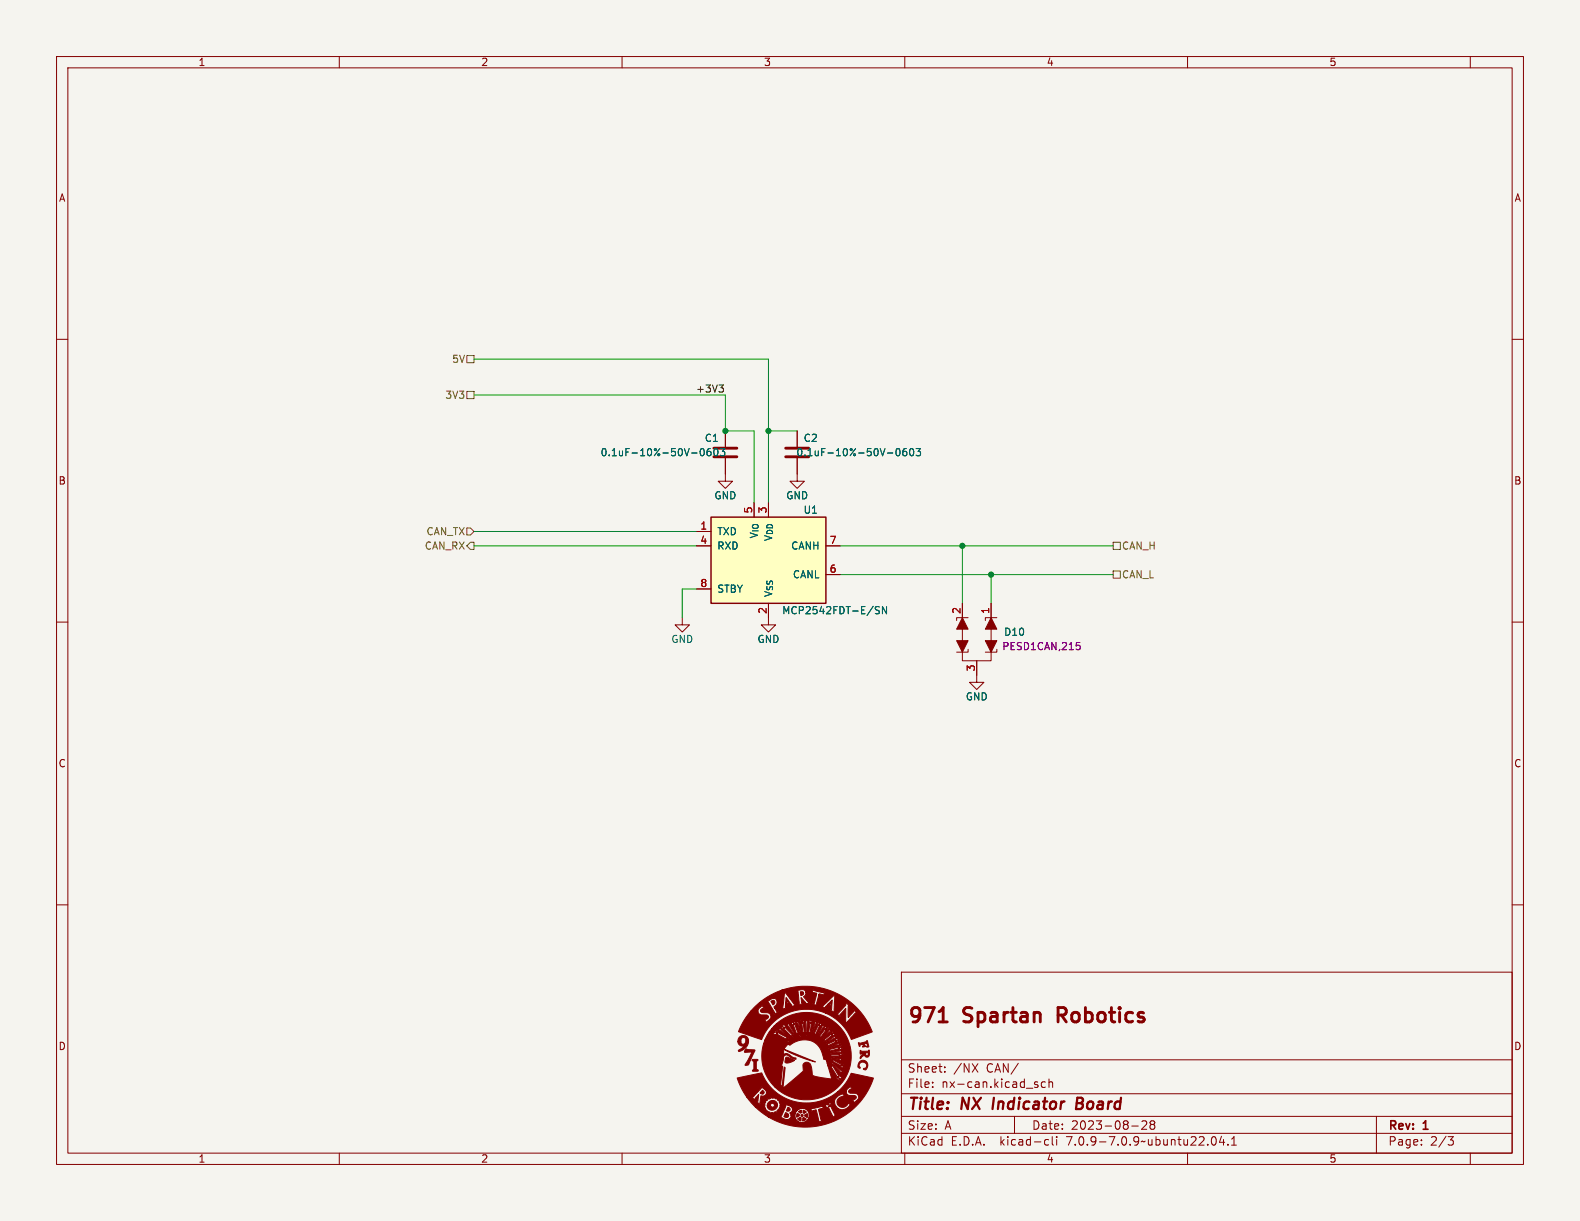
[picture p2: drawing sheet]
<svg xmlns="http://www.w3.org/2000/svg" width="279mm" height="216mm" viewBox="0 0 279 216" stroke-linecap="round" stroke-linejoin="round" font-family="sans-serif">
<path d="M0 0h279.4v215.9h-279.4z" fill="#f5f4ef" stroke="#f5f4ef" stroke-width=".18"/>
<g fill="none" stroke="#840000" stroke-width=".18">
<path d="M10 10h259.4v195.9h-259.4zM12 12h255.4v191.9h-255.4zM60 10v2M110 10v2M160 10v2M210 10v2M260 10v2M10 60h2M267.4 60h2M128.3 76.2v2.8M141 76.2v2.8M123.2 94h2.5"/>
<path d="M123.2 96.5h2.5M128.3 81v4.1h1.2l-1.2 1.3-1.3-1.3h1.3M133.3 88.9v2.5M135.9 88.9v2.5M141 81v4.1h1.2l-1.2 1.3-1.3-1.3h1.3M146 96.5h2.6M10 110h2M120.6 109.2v1.3h1.3l-1.3 1.3-1.2-1.3h1.2M123.2 104.1h2.5M135.9 106.7v3.8h1.3l-1.3 1.3-1.3-1.3h1.3M146 101.6h2.6M170.2 114.9v1.9h5.1v-1.9"/>
<path d="M170.2 106.7v8.6M171.2 109.2h-2v.5M171.2 114.8v.5h-2M172.7 116.8v3.9h1.3l-1.3 1.2-1.3-1.2h1.3M175.3 106.7v8.6M176.3 109.2h-2.1v.5M176.3 114.8v.5h-2.1M267.4 110h2M10 160h2M267.4 160h2M159.4 171.9h108v32h-108zM159.4 197.4h108"/>
<path d="M159.4 193.4h108M159.4 187.4h108M164.9 192.1v.2M164.9 191.4v.1M167.1 189.4v.2M167.1 188.7v.1M171.9 188.1l1 1.5M172.9 188.1l-1 1.5M179.4 197.4v3M183.1 191.8l.4 .1 .1 .2-.2 .2h-.3M183.1 191.3l.4 .1M184.9 191.4l-.5-.1-.3 .3v.4l.2 .2h.6"/>
<path d="M185.5 191.4l.2-.1 .4 .1v.9M185.5 190.8v1.5M200.1 199.1h1.2M201.9 198.3l.6-.1 .2 .1 .1 .3-.9 1.1h.9M203.6 198.8l-.2-.3 .2-.3 .5 .1 .1 .2-.3 .3M203.6 198.8l-.2 .3v.3l.2 .3 .5-.1 .1-.2-.1-.4-.2-.2M203.6 198.8h.3M243.4 197.4v6.5M60 203.9v2M110 203.9v2M159.4 200.4h108M160 203.9v2"/>
<path d="M185 201.5l.4 .1M185.4 202.4l-.4 .1M186.1 201v1.3l.2 .2M186.9 201v.1M186.9 201.5v1M210 203.9v2M214.4 201.1l.2-.1a.81 .81 0 0 1 .6 .6 .81 .81 0 0 1-.3 .8l-.2 .1a.81 .81 0 0 1-.6-.6 .81 .81 0 0 1 .3-.8zM216 200.9l-.4 1.1h1M216.4 201.5v1M217.1 202.3v.2M217.8 202.5h.8M217.8 201.4l.4-.4v1.5"/>
<path d="M251.4 202.3v.2M251.4 201.6v.1M256.1 201h.9l-.5 .6 .4 .1 .1 .5-.3 .3h-.4M260 203.9v2"/>
</g>
<path d="M175.8 194.1l-.3 2M190.4 195.1h.7M191.1 195.1l.2 .1M191.2 194.1h-.7l-.2 2 .9-.1M191.3 195l-.2 .1" fill="none" stroke="#840000" stroke-width=".4"/>
<path d="M126.2 79.2h4.1M138.9 79.2h4.1M126.2 80.8h4.1M138.9 80.8h4.1M187.1 179.5h1M188.1 178.2h-1v2.5M166.1 180.7h1.4" fill="none" stroke="#840000" stroke-width=".51"/>
<g fill="#840000" stroke="#840000" stroke-width=".18">
<path d="M130.4 190.6l4.3-.9a8.5 8.5 0 0 0 10 5.1h2.9l.1 .6 .5 .6-.1 .1h.3a1.43 1.43 0 0 0 1.9-.8l-.2-.3-.4 .5a.99 .99 0 0 1-1.6-.3 .99 .99 0 0 1 1-1.4l.1 .2 .2-.1-.2-.2a.32 .32 0 0 0-.2-.3 .32 .32 0 0 0-.4 .2l-.8 .6-.2 .6h-2.9a8.4 8.4 0 0 0 3.4-1.8l1.5 .1a.66 .66 0 0 0 .6 .6h.6a.42 .42 0 0 1 .6 .2 .42 .42 0 0 1-.4 .6l-.1-.1a.22 .22 0 0 0-.1 .2 .22 .22 0 0 0 .2 .2 .17 .17 0 0 0 .2 .2 .17 .17 0 0 0 .1-.2v-.1a.76 .76 0 0 0 .4-1.1l-.4-.3h-1a.35 .35 0 0 1-.2-.5 .35 .35 0 0 1 .5-.1l.1-.2-.4-.4-.5 .5-.2 .4h-1.5l.2-.1a13.7 13.7 0 0 0 2.3-3.1l3.8 .8a3.3 3.3 0 0 1-.7 1.8 12.7 12.7 0 0 1-17.9 5.1h2.1l.4 .2a1.45 1.45 0 0 0 1.2 .2l.4-.4v-.3h.6l.1 .1-.1 .1 .1 .1-.1 .1 .2 .1-.1 .1h.1l-.1 .1 .2 .1-.1 .1h.2v.1h.1l.1 .2 .1-.1 .2 .2 .1-.1 .1 .2 .1-.1 .3 .1 .1-.1h.1v-.1l.2 .1v-.2l.1 .1v-.2l.2 .1v-.2h.2l-.1-.1h.2l-.1-.2h.2l-.1-.1 .1-.1v-.3l.1-.1-.1-.1 .1-.1-.2-.2 .1-.1-.1-.1v-.1h-.2l.1-.2h-.2l.1-.1h-.2v-.1h-.1l-.1-.1-.1 .1-.1-.2h1.2l.2 .7 .1-.2 .6-.2 .4 1.6a.22 .22 0 0 1 .1 .3 .22 .22 0 0 1-.2 .1l.2 .2 .6-.2 .1-.2a.4 .4 0 0 1-.5-.5l-.1-.7a.41 .41 0 0 1-.1-.6 .41 .41 0 0 1 .6-.1v.1a.34 .34 0 0 0 .2-.3 .34 .34 0 0 0-.1-.3h.5l.1 .1a.86 .86 0 0 1 .8 .9l.2 .5a.28 .28 0 0 0 .2 .4 .28 .28 0 0 0 .4-.2l-.3-.6a1.42 1.42 0 0 1-.3-1.5l-.1-.1a.21 .21 0 0 0-.3-.2 .21 .21 0 0 0-.1 .3l-.3 .2v-.4l-.3 .6h-.5l-.1-.1-.1 .1-1.6 .4h-2.3v.1l-.1-.1-.1 .2-.1-.1v.2h-.2l.1 .1-.3 .1 .1 .1-.1-.1v.2l-.1 .1 .1 .1h-.2l.1 .2-.1 .1h-.6l-.2-.4a.68 .68 0 0 0 .4-.8 .68 .68 0 0 0-.7-.5l-.5-.2 .1 .3-.2 .5-.6 1.3-.2-.1-.1 .2h-2.1l-2.2-1.8 1.7 .1 .1 .3-.2 .2 .3-.1 .1 .2v.3l.2-.1 .4 .1v.2l.4-.2 .2 .2 .1-.2 .2-.1 .3 .1a.36 .36 0 0 1 .4-.5v-.2l.3-.3a.28 .28 0 0 1-.2-.2 .28 .28 0 0 1 .2-.3 .28 .28 0 0 1-.3-.2 .28 .28 0 0 1 .2-.3 .31 .31 0 0 1-.4-.1 .31 .31 0 0 1-.1-.4 .28 .28 0 0 1-.4 .1 .28 .28 0 0 1-.1-.3 .34 .34 0 0 1-.4 .2 .34 .34 0 0 1-.3-.2 .3 .3 0 0 1-.2 .3 .3 .3 0 0 1-.3-.1v.2l-.2 .2h-.3a.31 .31 0 0 1 .1 .4 .31 .31 0 0 1-.4 .1 .3 .3 0 0 1 .3 .3 .3 .3 0 0 1-.3 .3h-1.4l-1.6-1.8h.9l.6 .6a.94 .94 0 0 1 .6-.9l.1-.1-.2 1.2a.59 .59 0 0 0 .5 .6 .84 .84 0 0 1 0-1v-.3a.32 .32 0 0 1 .5-.2h.1a.69 .69 0 0 0 .5-.7 .69 .69 0 0 0-.6-.6l-.4-.3v.2l-1.4 1.6-.2-.1h-1l-1.1-1.8z"/>
<path d="M136.9 181.4l.4-.3h1.8l1.3 1.8 .2-.1 3.6 .1 .7-1.4a.45 .45 0 0 0 .4-.3 .45 .45 0 0 0-.1-.5l-.1 .3h-.2v-.3l-.3 .3v.5l-.6 1.3h-3.4l-1-1.5-.1-.5h.4l.1 .3a3.2 3.2 0 0 1 .9 1.7l.2-.1 2.6 .1 .8-2.2-.1-.1-.1 .2-.1-.2-.1 .1v.3l-.6 1.8h-2.4l-.5-1.3 .1-.6-.3-.3h.4l.2 .4 .5 1.8 .2-.1-.4-1.9h.3l.2 .4 .2 1.5 1.2 .1 .1-.5a2.35 2.35 0 0 1 .4-1.5l-.1-.4-.1 .3-.2-.1 .1-.3a.62 .62 0 0 0-.2 .9l-.2 1.5h-.8l-.2-1.6 .2-.5h.2l.1 .3v1.6a.13 .13 0 0 0 0 .2 .13 .13 0 0 0 .2-.1v-1.7l.2-.4-.1-.1a.17 .17 0 0 1-.2 .2 .17 .17 0 0 1-.1-.3l-.1 .3h-.2l-.3-.4 .1 .3-.2 .1-.2-.2v.4h-.3v-.3l-.2-.1v.3l-.2-.2-.5 .1-.1 .3h-.1l-.1-.3-.2 .3h-.5a.18 .18 0 0 1 0 .3 .18 .18 0 0 1-.2 0 .18 .18 0 0 1-.1-.2v.2h-1.8a7.8 7.8 0 0 1 10.2-.5 7.8 7.8 0 0 1 1.9 10.1 8 8 0 0 1-12.4 1.4l1 .1 .3-.3 .4-3.2 .1 .1-.3 3.6 3.3-2.8 .3-.4a1.04 1.04 0 0 1 .2-1.3 .9 .9 0 0 1 1.2 1l.1 .6a.61 .61 0 0 0 .7 .9l2.8 .4-.7-2.3h.5l.4 .7a2.12 2.12 0 0 1 .7 1.6l.4 .3v-.4h.2l.1 .3a.55 .55 0 0 0 .1-.6 .55 .55 0 0 0-.6-.3l-1-1.7-.8 .1-.1-.5h.6l.4 .2 1.2 1.2 .2 .4h.3a.17 .17 0 0 1-.2-.1 .17 .17 0 0 1 .1-.2 .17 .17 0 0 1 .2 .1l-1.6-1.4-.2-.4h-.3a.16 .16 0 0 1 .2 .2 .16 .16 0 0 1-.3 0h-.6l-.2-.5h.9l.6 .4a2.37 2.37 0 0 1 1.3 .9l.4-.1-.2-.1v-.2h.3l-.3-.3h-.5l-1.5-.8-.1 .2h-.9v-.2h-.4l-.1-.2a3.4 3.4 0 0 0-3.1-3.2 4.1 4.1 0 0 0-2.8 .9l-.4-.2-.7 .9 5.6 2.3-3.2-1.1-2.4-1.2v1a1.03 1.03 0 0 1 1.5 .4l.7 .2v.2l-.6-.1-1.1-.7-.5 .2-.1 .7-.3 1.1 .2 .1-.4 3.5h-1a7.6 7.6 0 0 1-2-7.6l4.6 .1a6 6 0 0 1 3-1 3.7 3.7 0 0 1 3.3 3.5l-.1-.6h.4l.1 .4 .1-.1a.3 .3 0 0 0 0-.3 .3 .3 0 0 0-.3-.1 .45 .45 0 0 1-.5-.6l.4-.1 .1 .3h.1a.36 .36 0 0 0-.1-.4 .36 .36 0 0 0-.5 .1l-.2-.3a.24 .24 0 0 1-.1-.4 .24 .24 0 0 1 .4 .1l.1 .1h.1l-.2-.5-.6 .2-.1-.1a.32 .32 0 0 1-.3-.3 .32 .32 0 0 1 .3-.3l.2 .2h.2l-.4-.4-.4 .4-.3-.3a.24 .24 0 0 1-.3-.2 .24 .24 0 0 1 .2-.3l.4 .2v-.1l-.6-.3a.35 .35 0 0 1-.1 .5 .35 .35 0 0 1-.5-.1 .3 .3 0 0 1-.3-.2 .3 .3 0 0 1 0-.3l.5 .1v-.1l-.7-.2v.5h-.9a.18 .18 0 0 1-.1-.3 .18 .18 0 0 1 .3-.1h.2l-.3-.1a.28 .28 0 0 0-.4 .1 .28 .28 0 0 0 .1 .4l-1 .2-.1-.3 .5-.2h-.3a.25 .25 0 0 0-.3 .2 .25 .25 0 0 0 .1 .3l-.5 .3a.28 .28 0 0 1-.2 .1 .28 .28 0 0 1-.3-.2l.4-.4-.5 .3 .2 .4-.3 .2h-4.5l.3-.6h3.8a.37 .37 0 0 0 .5 .4l-.3-.4 .5-.3a.23 .23 0 0 1 .4-.1 .23 .23 0 0 1 0 .3l-.2 .2 .5-.2-.2-.4 .7-.2a.23 .23 0 0 1 .3-.1 .23 .23 0 0 1 0 .4l-.4 .1 .4-.1a.3 .3 0 0 0 .3-.1 .3 .3 0 0 0-.1-.4h1.1v.4h-.5h.7v-.5l1 .3a.3 .3 0 0 1-.1 .3 .3 .3 0 0 1-.4 0h-.1l.6 .2 .2-.5 .7 .3a.24 .24 0 0 1 .1 .3 .24 .24 0 0 1-.2 .2l-.4-.1a.4 .4 0 0 0 .4 .2 .4 .4 0 0 0 .3-.3l.7 .6-.4 .2-.3-.1a.37 .37 0 0 0 .3 .3 .37 .37 0 0 0 .4-.2h.1l.4 .7-.4 .1-.2-.3h-.1l.1 .2a.41 .41 0 0 0 .7 0l.1 .6a.22 .22 0 0 1 0 .3 .22 .22 0 0 1-.3-.1l-.1-.3-.1 .1a.35 .35 0 0 0 .1 .4 .35 .35 0 0 0 .5-.1h.1l.1 .8h-.5v-.4v.5l.8-.1v.1l1.9 .5 .3-.1a.17 .17 0 0 1-.3-.1 .17 .17 0 0 1 .2-.2l-2.3-.2-.1-.5h.3v.2h1.3a.63 .63 0 0 0 .8 .1l-.2-.2 .1-.1h.2a.45 .45 0 0 0-.4-.2 .45 .45 0 0 0-.4 .2h-1.7l-.1-.4h.3a.43 .43 0 0 0 .7 .1l1.4-.1 .1-.1-.2-.1v-.1h.3a.74 .74 0 0 0-.9 .1l-1.7 .2-.1-.5h.3v.2l1.6-.3a.43 .43 0 0 0 .4 .1 .43 .43 0 0 0 .3-.4 .18 .18 0 0 1-.2 .1 .18 .18 0 0 1-.2-.1l.3-.2-.5-.1-.4 .3-1.3 .4h-.3l-.2-.4h.3l.1 .2 1.5-.6a.46 .46 0 0 0 .6-.3 .16 .16 0 0 1-.2 .2 .16 .16 0 0 1-.1-.2 .16 .16 0 0 1 .1-.2l-2 .9h-.3l-.3-.5h.3l.2 .2 1.2-.6h.6l.3-.3h-.4v-.1l.3-.2a.67 .67 0 0 0-.9 .4l-1.3 .6h-.3l-.2-.4h.3l.1 .2 1.4-.9 .4-.1 .1-.1-.3-.1 .1-.2h-.2l-.2 .3-1.4 .9h-.3l-.4-.4h.4l.1 .2 1.3-1a.45 .45 0 0 0 .4-.1 .45 .45 0 0 0 .1-.5l-.2 .3-.1-.1 .1-.3-.4 .2-.2 .4-1.1 .9h-.4l-.4-.3h.4a.23 .23 0 0 0 .3 0 .23 .23 0 0 0 .1-.2l1.3-1.1v-.3l-.2 .2v-.3l-.1 .1-.2 .4-1.2 1.2h-.4l-.5-.3h.5l.2 .1 .2-.3a2.11 2.11 0 0 1 1.1-1v-.4a.16 .16 0 0 1-.2 .1 .16 .16 0 0 1-.1-.2 .16 .16 0 0 1 .3-.1 .5 .5 0 0 0-.6 .6l-.9 1.2h-.5l-.7-.3 1 .1 .8-1.4 .3-.2v-.2a.16 .16 0 0 1-.3 0 .16 .16 0 0 1 .2-.2 .51 .51 0 0 0-.4 .6l-.8 1.3h-.8a5.8 5.8 0 0 0-4.6 .9h-3.8l.7-1.4h.7l.1 .3 .2 .1a1.47 1.47 0 0 1 1.3 .5l.6 .3 .4-.2-.4-.2a2.26 2.26 0 0 1-1.4-1l-.6-.1 .1 .1a.15 .15 0 0 1 0 .3 .14 .14 0 0 1-.2-.1l-.1-.1-.7 .1 .4-.6h1.1l1.9 1.5 .2-.1-1.7-1.6h-.3l.2 .2v.1l-1.4-.1 .4-.4h1.3l.2 .4 .5 .2 1.1 1.1 .3-.2-1.2-1.2a.59 .59 0 0 0-.8-.6 .22 .22 0 0 1 .3 .1 .22 .22 0 0 1-.1 .3l-.3-.2z"/>
<path d="M133 187.3h.1a.79 .79 0 0 1 .9 .2 .61 .61 0 0 0-.3 .8v.2a.51 .51 0 0 0 .4 .8l-.1 .1h-.7a.19 .19 0 0 1-.2-.1 .19 .19 0 0 1 .2-.2v-.9a.45 .45 0 0 0-.3-.7z"/>
<path d="M152.1 187.7a.87 .87 0 0 1 1.3 .2 .87 .87 0 0 1-.5 1.3l-.2-.2a.62 .62 0 0 0 .6-.8 .62 .62 0 0 0-.9-.4 .61 .61 0 0 0-.3 1.1 .42 .42 0 0 1-.4-.3 .42 .42 0 0 1 .1-.5z"/>
<path d="M131.9 185.5l1.2 .1a.25 .25 0 0 1 .4 .1 .25 .25 0 0 1-.1 .3l-.8 1.7a.65 .65 0 0 1-.8 .7l1.2-2.4-1 .1a.25 .25 0 0 1-.4-.1 .25 .25 0 0 1 .2-.4z"/>
<path d="M152.1 185.8l.2 .1h.8l.6-.2a1.11 1.11 0 0 1-.3 1.2h-.3a.35 .35 0 0 0-.3-.3 .35 .35 0 0 0-.3 .2l-.3 .4a.74 .74 0 0 1 .6-1h-.4l-.2 .2-.1-.2h.9a.32 .32 0 0 0 .2 .4 .32 .32 0 0 0 .3-.4h-1.4z"/>
<path d="M130.7 183.4a1 1 0 0 1 1.4 0 1 1 0 0 1 .1 1.3 1.63 1.63 0 0 1-1.6 1.2v-.2l1-.7a.91 .91 0 0 1-1.1-.7v-.1h.5a.46 .46 0 0 0 .6 .4 .46 .46 0 0 0 .3-.6 .45 .45 0 0 0-.5-.5 .45 .45 0 0 0-.4 .6v.1h-.5z"/>
<path d="M151.8 184.4h.5a1.29 1.29 0 0 0 1.1-.4l.2 .8a.22 .22 0 0 1 0 .3 .22 .22 0 0 1-.3 .1v-.3a.3 .3 0 0 0 0-.4 .3 .3 0 0 0-.4 .1v.3l.2 .1-.5 .1h-.1a.21 .21 0 0 0 .1-.4 .2 .2 0 0 0-.3 0l-.2 .1v.2h-.1z"/>
<path d="M133.4 178.1l.9-.8h1.2a.81 .81 0 0 1 .8 .7l.4 .6a.52 .52 0 0 1 .1 .7l.9-.4-.1-.1-.2 .1-.4-.6h1.3v.1l.8-.2-.2-.1v-.8h.2a.14 .14 0 0 0 .2 .1 .14 .14 0 0 0 0-.2 .14 .14 0 0 0-.2 0l-.2 .1 .1-.9 .7 .9a.43 .43 0 0 1 .2 .7h5.4l.8 .2a.52 .52 0 0 1 .3-.7l.3 .1a.14 .14 0 0 0 .1 .1 .14 .14 0 0 0 .1-.1l-.1-.2-.4 .1 .8-.7-.1 1.7-.3 .1 .8 .4 .1-.1a.91 .91 0 0 1-.2-1l.1-1.7a.38 .38 0 0 0-.6 .3l-1.7 1.5h-5.4l.6-.2h4h-4l.2-.1v-.1h-.3l-1.3-1.8a.22 .22 0 0 0-.3-.3 .22 .22 0 0 0-.1 .4l-.3 2.3-1.4 .1a.22 .22 0 0 1-.1-.3 .22 .22 0 0 1 .2-.2l.3-.3v-.4a.65 .65 0 0 0-.5-.6 .65 .65 0 0 0-.7 .3l-.7 .5h-1.2l.4-.3a12.7 12.7 0 0 1 3.5-1.9h2.7l.1 .2a.46 .46 0 0 1 .2 .6l.1 1.2a.28 .28 0 0 1-.2 .4v.1l.9-.1-.1-.1h-.1l-.2-1 1 1.1 .6-.1-.3-.2-.6-.7a.27 .27 0 0 1-.2-.2 .27 .27 0 0 1 .3-.3l.1-.5 1.6 .1a.24 .24 0 0 1 .3 0 .24 .24 0 0 1 0 .3l-.3 1.2a.24 .24 0 0 1-.1 .3 .24 .24 0 0 1-.3 0 .79 .79 0 0 0 .9 .2 .31 .31 0 0 1-.2-.2 .31 .31 0 0 1 .1-.4l.3-1.1h.1h-.1v-.2l.7 .2-.1 .1 .2 .1 .2-.7-.2 .1-.8-.1-1-.4-.2 .5h-1.1a.7 .7 0 0 0-1.1-.4h-3.2l.4-.1a12.7 12.7 0 0 1 15.6 7.5l-3.7 1.3a8.4 8.4 0 0 0-4.5-4.6h1.9l.7 .5-.1-.2 1.1-1.2-.1 2.5h.2l1.2-1.3a.52 .52 0 0 1 .7-.3l-.6-.7a.17 .17 0 0 0-.2 .2 .17 .17 0 0 0 .2 .1l-1 1.1 .1-2.2-.6-.4h-.1l.2 .2-.1 .4-1.3 1.3-.2-.1-.1 .1a6 6 0 0 1-3.1-.4l-2.1-.3a8.7 8.7 0 0 0-8.1 5.3l-4-1.4a12.2 12.2 0 0 1 2.2-3.6h1.2l.4 .6 .8 .1a.42 .42 0 0 1 .7 .3 .42 .42 0 0 1-.7 .4l.3 .4a.18 .18 0 0 0 .2 .1 .18 .18 0 0 0 .1-.2 .86 .86 0 0 0 .5-1l-.1-.2a1.8 1.8 0 0 0-1.5-.3 .4 .4 0 0 1-.1-.5 .4 .4 0 0 1 .5-.2l-.2-.3a.17 .17 0 0 0-.2-.2 .17 .17 0 0 0-.1 .2l-.5 .4-.1 .4h-1.2z"/>
<path d="M141 197.8l.5-.3 .2 .1v.5a.37 .37 0 0 1-.6-.2z"/>
<path d="M142 197.7l.1-.1 .5 .3a.48 .48 0 0 1-.7 .2z"/>
<path d="M142.3 197.1l.5-.2-.1 .7-.4-.3z"/>
<path d="M141 196.8a.34 .34 0 0 1 .4 .4 .34 .34 0 0 1-.5 .3z"/>
<path d="M142 196.3l.6 .3-.2 .1a.25 .25 0 0 1-.3 .1 .25 .25 0 0 1-.1-.3z"/>
<path d="M141.2 196.6l.5-.3v.5h-.1z"/>
<path d="M138.9 196.7l.5 .3a.4 .4 0 0 1-.1 .6 .4 .4 0 0 1-.6-.1l-.1-.1z"/>
<path d="M139.3 195.8a.37 .37 0 0 1 .4 .5 .37 .37 0 0 1-.6 .1z"/>
<path d="M146.6 195.5l.3-.1v.2l-.3 .1 .2-.1v-.2l-.2 .3z"/>
<path d="M135.9 194.9a.9 .9 0 0 1 1.3-.1 .9 .9 0 0 1 .1 1.2 .9 .9 0 0 1-1.2 .2l-.3-.3-.1-.4h.5l.4 .3 .3-.1v-.4a.37 .37 0 0 0-.4-.2 .37 .37 0 0 0-.3 .4h-.5z"/>
<path d="M134.8 192.8l.3 .3v.2a.41 .41 0 0 1-.7 0z"/>
<path d="M139 187h.3l1.2 .5a2.24 2.24 0 0 1-1.5 .4h-.1a.74 .74 0 0 1 0-.9z"/>
<path d="M148.1 190.4h.1v.2v-.2l.1 .2v-.2h-.2a.15 .15 0 0 1 .2 0 .15 .15 0 0 1-.1 .2 .15 .15 0 0 1-.1-.2l.1 .2z"/>
<path d="M148.7 188.2h.2v.2h-.2l.2-.1z"/>
<path d="M148.4 186.6h.2v.1h-.2h.2l-.2-.1 .2 .1z"/>
<path d="M148.3 185.2l.1-.1 .1 .2-.2 .1 .2-.2-.2 .1 .1-.1-.2 .1 .2-.2-.2 .2z"/>
<path d="M147.8 184h.2v.2h-.2l.2-.1h-.2h.2z"/>
<path d="M147 182.8h.2l-.1 .2h-.1l.2-.2-.2 .1 .1-.1-.1 .1z"/>
<path d="M137.3 182.5l.2 .2-.2-.2a.16 .16 0 0 1 .3 .1 .15 .15 0 0 1-.2 .2 .15 .15 0 0 1-.1-.2l.2 .1z"/>
<path d="M145.9 182l.2-.1 .1 .2h-.2l.1-.1-.2 .1 .2-.1-.2 .1 .2-.2z"/>
<path d="M138.5 181.6a.14 .14 0 0 1 .2 .1 .14 .14 0 0 1 0 .2 .14 .14 0 0 1-.2-.1l.2 .1-.2-.1h.2l-.2-.1 .2 .1z"/>
<path d="M144.7 181.1h.2v.2h-.2l.2-.1-.1-.1-.1 .2z"/>
<path d="M140.4 181h.1v.2h-.1l.1-.1-.1-.1-.1 .2z"/>
<path d="M143.4 180.8h.1v.2h-.1l.1-.2-.1 .2 .1-.2-.2 .1z"/>
<path d="M141.7 180.7l.2 .2-.2-.2 .2 .2-.1-.2h.1l.1 .2h-.2z"/>
<path d="M136.3 177.1a.37 .37 0 0 1 .7 0 .37 .37 0 0 1-.4 .5z"/>
<path d="M141.5 175.4a.36 .36 0 0 1 .6 .1 .36 .36 0 0 1-.3 .5h-.2z"/>
<path d="M170.2 109.2l1 2.1h-2z"/>
<path d="M175.3 109.2l1 2.1h-2.1z"/>
<path d="M169.2 113.3h2l-1 2z"/>
<path d="M174.2 113.3h2.1l-1 2z"/>
<circle cx="141.8" cy="197.2" r=".2"/>
<circle cx="147.1" cy="188.5" r=".1"/>
<circle cx="147.1" cy="187.5" r=".08"/>
</g>
<path d="M124 79.4l.1-.1a.68 .68 0 0 1 .5 .7 .68 .68 0 0 1-.5 .6 .84 .84 0 0 1-.1-1.2zM125.6 79.3l-.3 .1a.86 .86 0 0 0 0 1.2l.4-.1v-.5l-.2-.2-.4 .1-.1 .1M126.4 79.4l.1-.1a.68 .68 0 0 1 .5 .7 .68 .68 0 0 1-.5 .6l-.1-.1-.2-.4zM127.4 79.3h.8l-.5 .5 .4 .1v.6l-.2 .1-.5-.1M158.6 79.4l.1-.1a.68 .68 0 0 1 .5 .7 .68 .68 0 0 1-.5 .6l-.1-.1-.2-.4zM160.2 79.3l-.3 .1a.85 .85 0 0 0 0 1.2l.4-.1 .1-.5-.3-.2-.3 .1-.2 .1M161 79.4l.2-.1a.68 .68 0 0 1 .4 .7 .68 .68 0 0 1-.4 .6 .84 .84 0 0 1-.2-1.2zM162 79.3h.8l-.4 .5 .3 .1v.6l-.2 .1-.5-.1M155.5 107.3h-.5l-.2 .1v.3l.6 .3 .1 .3-.2 .2h-.5M156.8 107.3v1.2l-.8-1.2v1.2" fill="none" stroke="#006464" stroke-width=".18"/>
<path d="M190.4 113.6h.6M190.5 114.1h.3l.2 .2v.5l-.5 .1" fill="none" stroke="#840084" stroke-width=".18"/>
<path d="M125.7 91.4h20.3v15.3h-20.3z" fill="#ffffc2" stroke="#ffffc2" stroke-width=".18"/>
<path d="M125.7 91.4h20.3v15.3h-20.3z" fill="none" stroke="#840000" stroke-width=".25"/>
<path d="M82.5 62.9h1.3v1.2h-1.3zM82.5 69.2h1.3v1.3h-1.3zM82.5 93.3h.7l.6 .7-.6 .6h-.7zM83.2 95.9h.6v1.3h-.6l-.7-.7zM196.8 95.9h1.3v1.3h-1.3zM196.8 101h1.3v1.2h-1.3z" fill="none" stroke="#725600" stroke-width=".18"/>
<path d="M127.1 68.1h.8l-.4 .5M127.7 68.6l.2 .2v.3l-.2 .2" fill="none" stroke="#0f0f0f" stroke-width=".18"/>
<path d="M83.8 63.5h52.1v25.4M83.8 69.9h44.5v6.3h5v12.7M135.9 76.2h5.1M83.8 94h39.4M83.8 96.5h39.4M148.6 96.5h48.2M170.2 96.5v10.2M123.2 104.1h-2.6v5.1M148.6 101.6h48.2M175.3 101.6v5.1" fill="none" stroke="#009600" stroke-width=".18"/>
<g fill="#009600" stroke="#009600" stroke-width=".18">
<circle cx="170.2" cy="96.5" r=".46"/>
<circle cx="128.3" cy="76.2" r=".46"/>
<circle cx="175.3" cy="101.6" r=".46"/>
<circle cx="135.9" cy="76.2" r=".46"/>
</g>
<g font-size="3.5" fill="#840000">
<text x="160.4" y="181.6">971</text>
<text x="170.6" y="181.6">Spartan</text>
<text x="188.2" y="181.6">Robotics</text>
</g>
<g font-size="2.8" fill="#840000">
<text x="160.4" y="196.8">Title:</text>
<text x="170.1" y="196.8">NX</text>
<text x="176.4" y="196.8">Indicator</text>
<text x="191.9" y="196.8">Board</text>
</g>
<g font-size="2.1" fill="#840000">
<text x="160.4" y="189.9">Sheet:</text>
<text x="168.6" y="189.9">/NX</text>
<text x="174.5" y="189.9">CAN/</text>
<text x="160.4" y="192.6">File:</text>
<text x="166.5" y="192.6">nx-can.kicad_sch</text>
<text x="160.4" y="202.8">KiCad</text>
<text x="160.4" y="200">Size:</text>
<text x="167.1" y="200">A</text>
<text x="168.1" y="202.8">E.D.A.</text>
<text x="177" y="202.8">kicad-cli</text>
<text x="182.4" y="200">Date:</text>
<text x="188.9" y="202.8">7.0.9-7.0.9~ubuntu22.04.1</text>
<text x="189.4" y="200">2023-08-28</text>
<text x="245.4" y="200.2">Rev:</text>
<text x="245.4" y="202.8">Page:</text>
<text x="251.8" y="200.2">1</text>
<text x="252.9" y="202.8">2/3</text>
</g>
<g font-size="1.8" fill="#840000">
<text x="35" y="11.9">1</text>
<text x="85" y="11.9">2</text>
<text x="135" y="11.9">3</text>
<text x="185" y="11.9">4</text>
<text x="235" y="11.9">5</text>
<text x="10.3" y="35.9">A</text>
<text x="267.7" y="35.9">A</text>
<text x="10.3" y="85.9">B</text>
<text x="267.7" y="85.9">B</text>
<text x="10.3" y="135.9">C</text>
<text x="267.7" y="135.9">C</text>
<text x="10.3" y="185.9">D</text>
<text x="267.7" y="185.9">D</text>
<text x="35" y="205.8">1</text>
<text x="85" y="205.8">2</text>
<text x="135" y="205.8">3</text>
<text x="185" y="205.8">4</text>
<text x="235" y="205.8">5</text>
</g>
<g font-size="1.8" fill="#725600">
<text x="79.9" y="64.4">5V</text>
<text x="78.6" y="70.7">3V3</text>
<text x="75.3" y="94.8">CAN_TX</text>
<text x="75" y="97.4">CAN_RX</text>
<text x="198.3" y="97.4">CAN_H</text>
<text x="198.3" y="102.5">CAN_L</text>
</g>
<text font-size="1.8" fill="#0f0f0f" x="123" y="69.5">+3V3</text>
<g font-size="1.8" fill="#006464">
<text x="106.1" y="80.9">0.1uF-10%-50V-0603</text>
<text x="124.5" y="78.3">C1</text>
<text x="140.7" y="80.9">0.1uF-10%-50V-0603</text>
<text x="142" y="78.3">C2</text>
<text x="126.2" y="88.5">GND</text>
<text x="138.9" y="88.5">GND</text>
<text x="126.7" y="94.8">TXD</text>
<text x="134.2" y="95.3" transform="rotate(-90 134.2 95.3)">V_{IO}</text>
<text x="136.8" y="95.8" transform="rotate(-90 136.8 95.8)">V_{DD}</text>
<text x="142" y="91">U1</text>
<text x="126.7" y="97.4">RXD</text>
<text x="139.8" y="97.4">CANH</text>
<text x="126.7" y="105">STBY</text>
<text x="136.8" y="105.7" transform="rotate(-90 136.8 105.7)">V_{SS}</text>
<text x="140.1" y="102.5">CANL</text>
<text x="118.6" y="113.9">GND</text>
<text x="133.9" y="113.9">GND</text>
<text x="138.2" y="108.8">MCP2542FDT-E/SN</text>
<text x="177.5" y="112.6">D10</text>
<text x="170.7" y="124.1">GND</text>
</g>
<g font-size="1.8" fill="#a90000">
<text x="123.8" y="93.7">1</text>
<text x="133.1" y="90.9" transform="rotate(-90 133.1 90.9)">5</text>
<text x="135.6" y="90.9" transform="rotate(-90 135.6 90.9)">3</text>
<text x="123.8" y="96.3">4</text>
<text x="146.6" y="101.3">6</text>
<text x="146.6" y="96.3">7</text>
<text x="123.8" y="103.9">8</text>
<text x="135.6" y="108.7" transform="rotate(-90 135.6 108.7)">2</text>
<text x="169.9" y="108.7" transform="rotate(-90 169.9 108.7)">2</text>
<text x="175" y="108.7" transform="rotate(-90 175 108.7)">1</text>
<text x="172.5" y="118.8" transform="rotate(-90 172.5 118.8)">3</text>
</g>
<text font-size="1.8" fill="#840084" x="177.1" y="115.2">PESD1CAN,215</text>
</svg>
